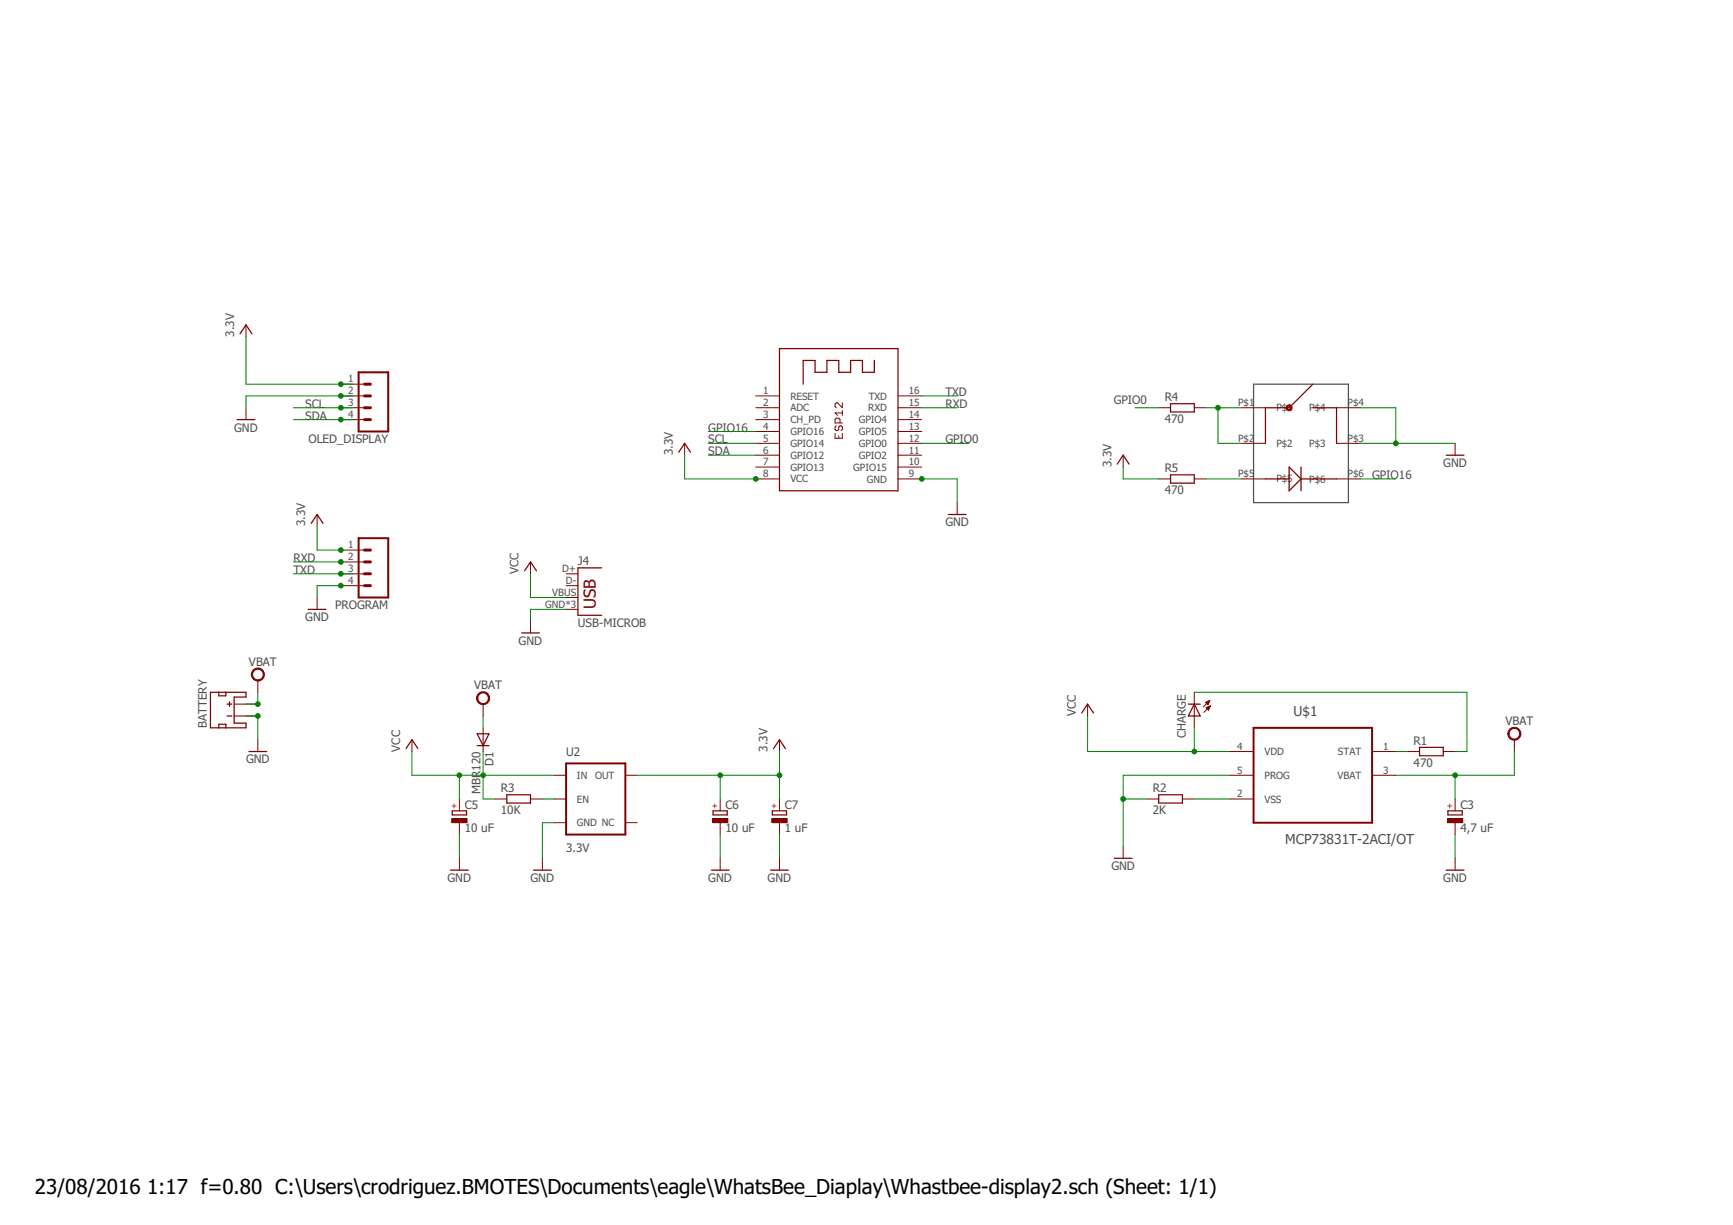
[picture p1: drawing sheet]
<svg xmlns="http://www.w3.org/2000/svg" width="297mm" height="210mm" viewBox="0 0 297 210" stroke-linecap="round" stroke-linejoin="round" font-family="sans-serif">
<path d="M214.9 65.8h16.2v20.3h-16.2z" fill="none" stroke="#505050" stroke-width=".21"/>
<g fill="none" stroke="#800000" stroke-width=".21">
<path d="M41.1 57.2l1.1-1.5 1 1.5M133.6 59.7h20.3v24.4h-20.3zM40.6 71.9h3.1M116.3 77.5l1-1.5 1.1 1.5M149.9 61.8v2h-2.1v-2h-2v2h-2v-2h-2.1v2h-2v-2h-2v4M191.5 79.5l1-1.5 1 1.5M200.6 69.2h4.1v1.4h-4.1zM225 65.8l-4 4.1h-4.1v6.1M225 69.9h4.1v6.1M247.9 78h3M53.3 89.7l1.1-1.5 1 1.5M89.9 97.8l1-1.5 1 1.5"/>
<path d="M103.1 97.3h-4v8.1h4M162.5 88.2h3.1M200.6 81.4h4.1v1.4h-4.1zM216.9 82.1h4.1M221 80l2 2.1-2 2zM223 82.1h6.1M223 80v4.1M36.1 118.6h6.1v.8h-2.1v4.5h2.1v.8h-6.1zM37.5 118.6v.6h1.2v-.6M52.8 104.4h3.1M89.4 108.5h3.1M37.5 124.7v-.6h1.2v.6"/>
<path d="M38.9 120.6h.8M38.9 122.7h.8M39.3 120.2v.9M42.7 128.8h3M69.6 128.3l1-1.6 1 1.6M77.5 138.9h2.5v.7h-2.5zM81.8 125.7h2l-1 2.1zM81.8 127.8h2M86.9 136.2h4v1.4h-4zM122.2 138.9h2.5v.7h-2.5zM132.4 138.9h2.4v.7h-2.4zM132.6 128.3l1-1.6 1 1.6"/>
<path d="M185.4 122.2l1-1.6 1 1.6M198.6 136.2h4.1v1.4h-4.1zM203.7 120.6h2M204.7 120.6l1 2.1h-2zM243.3 128.1h4.1v1.4h-4.1zM248.2 138.9h2.4v.7h-2.4zM77.2 149.1h3.1M91.4 149.1h3.1M121.9 149.1h3.1M132.1 149.1h3M191 147.1h3M247.9 149.1h3"/>
</g>
<g fill="none" stroke="#800000" stroke-width=".17">
<path d="M42.2 55.7v2M42.2 69.9v2M58.4 67.8h4.1M58.4 69.9h4.1M58.4 71.9h4.1M58.4 65.8h4.1M117.3 76v2M129.5 67.8h4.1M129.5 69.9h4.1M129.5 71.9h4.1M129.5 73.9h4.1M129.5 76h4.1"/>
<path d="M129.5 78h4.1M143.1 74.3v.8h1.3v-.8M143.3 73l-.2 .2v.4l.2 .2h.3l.2-.2v-.4l.2-.2h.2l.2 .2v.4l-.2 .2M143.8 74.7v.4M144 72.5v-.6l-.2-.3h-.5l-.2 .3v.6h1.3M144.4 69v.9l-.8-.9h-.3l-.2 .2v.5l.2 .2M144.4 70.3v.9M144.4 70.8h-1.3l.5 .4M153.9 67.8h4.1M153.9 69.9h4.1M153.9 71.9h4.1M153.9 73.9h4.1"/>
<path d="M153.9 76h4.1M153.9 78h4.1M192.5 78v2M198.6 69.9h2M204.7 69.9h2M212.8 69.9h4.1M212.8 76h4.1M229.1 69.9h4.1M229.1 76h4.1M249.4 76v2M54.4 88.2v2M58.4 94.3h4.1"/>
<path d="M58.4 96.3h4.1M58.4 98.3h4.1M90.9 96.3v2M97 98.3h2.1M129.5 80h4.1M129.5 82.1h4.1M153.9 80h4.1M153.9 82.1h4.1M164.1 86.1v2.1M198.6 82.1h2M204.7 82.1h2M212.8 82.1h4.1"/>
<path d="M229.1 82.1h4.1M44.2 116.6v2M54.4 102.4v2M58.4 100.4h4.1M90.9 106.4v2.1M97 100.4h2.1M97 102.4h2.1M97 104.4h2.1M204.7 118.6v6.1M40.1 120.6h4.1M40.1 122.7h4.1M44.2 126.7v2.1"/>
<path d="M70.6 126.7v2.1M78.7 136.9v2M82.8 120.6v2.1M82.8 124.7v4.1M84.8 136.9h2.1M90.9 136.9h2.1M95 132.8h2M95 136.9h2M107.2 132.8h2M123.4 136.9v2M133.6 126.7v2.1M133.6 136.9v2"/>
<path d="M186.4 120.6v2.1M196.6 136.9h2M202.7 136.9h2M206.6 120.4l.7-.4-.2 .8zM206.7 120.4h.5M206.7 120.3h.5M206.8 121.3h.5M206.8 120.5h.4M206.9 121.4h.4M206.9 121.2h.4M206.9 120.6h.2M206.9 121.5h.3"/>
<path d="M206.9 120.7h.2M206.9 120.2h.4M207.1 121.6h.1M207.1 121.1h.3M207.1 121.7h.1M207.2 120.1h.1M207.3 121h.1M207.3 120l-1.1 1.2M207.5 121l-1.2 1.1M207.5 121l-.4 .7M207.5 121l-.8 .3 .4 .4M210.8 128.8h4.1"/>
<path d="M210.8 132.8h4.1M210.8 136.9h4.1M235.2 128.8h4M235.2 132.8h4M241.3 128.8h2M247.4 128.8h2M249.4 136.9v2M259.6 126.7v2.1M78.7 141v2M78.7 147.1v2M93 147.1v2M95 141h2"/>
<path d="M107.2 141h2M123.4 141v2M123.4 147.1v2M133.6 141v2M133.6 147.1v2M192.5 145v2.1M249.4 141v2M249.4 147.1v2"/>
</g>
<path d="M61.5 63.8h5v10.1h-5zM61.5 92.2h5v10.2h-5zM97 130.8h10.2v12.2h-10.2zM214.9 124.7h20.3v16.3h-20.3z" fill="none" stroke="#800000" stroke-width=".34"/>
<g fill="#800000" stroke="#800000" stroke-width=".17">
<path d="M248.1 140.3h2.6v.7h-2.6z"/>
<path d="M77.4 140.3h2.7v.7h-2.7z"/>
<path d="M122.1 140.3h2.7v.7h-2.7z"/>
<path d="M132.3 140.3h2.6v.7h-2.6z"/>
</g>
<g fill="#800000" stroke="#800000" stroke-width=".17">
<path d="M82.1 118.8a1.12 1.12 0 0 1 1.7 .3 1.12 1.12 0 0 1-.7 1.6 1.12 1.12 0 0 1-1.4-1.1h.2a.9 .9 0 0 1 1.3-.8 .9 .9 0 0 1 .2 1.5 .9 .9 0 0 1-1.5-.4v-.3h-.2v-.3z" fill-rule="evenodd"/>
<path d="M258.8 124.9a1.12 1.12 0 0 1 1.8 .3 1.12 1.12 0 0 1-.8 1.6 1.12 1.12 0 0 1-1.4-1.1h.3a.92 .92 0 0 1 1.3-.7 .92 .92 0 0 1 .1 1.5 .92 .92 0 0 1-1.4-.5v-.3h-.3l.1-.3z" fill-rule="evenodd"/>
<path d="M43.5 114.7a1.12 1.12 0 0 1 1.7 .4 1.12 1.12 0 0 1-.8 1.6 1.12 1.12 0 0 1-1.3-1.1h.2a.91 .91 0 0 1 1.3-.9 .91 .91 0 0 1 .2 1.5 .91 .91 0 0 1-1.5-.4v-.2h-.2z" fill-rule="evenodd"/>
<path d="M220.6 69.5a.51 .51 0 0 1 .8 .2 .51 .51 0 0 1-.3 .7 .51 .51 0 0 1-.6-.5h.2a.31 .31 0 0 1 .4-.3 .31 .31 0 0 1 .1 .5 .31 .31 0 0 1-.5-.1v-.1h-.2z" fill-rule="evenodd"/>
</g>
<path d="M62.5 69.9h1M62.5 67.8h1M62.5 65.8h1M62.5 71.9h1M62.5 98.3h1M62.5 96.3h1M62.5 94.3h1M62.5 100.4h1" fill="none" stroke="#800000" stroke-width=".51"/>
<g fill="none" stroke="#008000" stroke-width=".17">
<path d="M42.2 57.7v8.1h18.3M50.3 69.9h10.2M50.3 71.9h10.2M60.5 67.8h-18.3v2.1M117.3 78v4.1h12.2M121.4 76h8.1M121.4 73.9h8.1M121.4 78h8.1M158 69.9h6.1M158 76h8.1M158 67.8h6.1M194.5 69.9h4.1"/>
<path d="M206.7 69.9h6.1M208.8 69.9v6.1h4M233.2 69.9h6v6.1M233.2 76h16.2M50.3 98.3h10.2M50.3 96.3h8.1M54.4 90.2v4.1h4M90.9 98.3v4.1h6.1M158 82.1h6.1v4M192.5 80v2.1h6.1M206.7 82.1h6.1M233.2 82.1h6"/>
<path d="M44.2 118.6v2h-2M58.4 100.4h-4v2M97 104.4h-6.1v2M204.7 118.6h46.7v10.2h-2M42.2 122.7h2v4M70.6 128.8v4h24.4M78.7 132.8v4.1M82.8 128.8v8.1h2M82.8 122.7v2M93 136.9h2M109.2 132.8h24.4M123.4 132.8v4.1"/>
<path d="M133.6 128.8v8.1M186.4 122.7v6.1h24.4M192.5 136.9h4.1M204.7 136.9h6.1M204.7 124.7v4.1M210.8 132.8h-18.3v12.2M239.2 128.8h2.1M249.4 132.8v4.1M259.6 128.8v4h-20.4M78.7 143v4.1M95 141h-2v6.1M123.4 143v4.1"/>
<path d="M133.6 143v4.1M249.4 143v4.1"/>
</g>
<g fill="#008000" stroke="#008000" stroke-width=".17">
<circle cx="192.5" cy="136.9" r=".4"/>
<circle cx="158" cy="82.1" r=".4"/>
<circle cx="44.2" cy="122.7" r=".4"/>
<circle cx="58.4" cy="100.4" r=".4"/>
<circle cx="239.2" cy="76" r=".4"/>
<circle cx="58.4" cy="67.8" r=".4"/>
<circle cx="123.4" cy="132.8" r=".4"/>
<circle cx="133.6" cy="132.8" r=".4"/>
<circle cx="129.5" cy="82.1" r=".4"/>
<circle cx="58.4" cy="94.3" r=".4"/>
<circle cx="58.4" cy="65.8" r=".4"/>
<circle cx="249.4" cy="132.8" r=".4"/>
<circle cx="44.2" cy="120.6" r=".4"/>
<circle cx="78.7" cy="132.8" r=".4"/>
<circle cx="82.8" cy="132.8" r=".4"/>
<circle cx="204.7" cy="128.8" r=".4"/>
<circle cx="58.4" cy="98.3" r=".4"/>
<circle cx="58.4" cy="96.3" r=".4"/>
<circle cx="58.4" cy="69.9" r=".4"/>
<circle cx="58.4" cy="71.9" r=".4"/>
<circle cx="208.8" cy="69.9" r=".4"/>
</g>
<g font-size="3.5">
<text x="6" y="204.6">23/08/2016</text>
<text x="25.2" y="204.6">1:17 f=0.80 C:\Users\crodriguez.BMOTES\Documents\eagle\WhatsBee_Diaplay\Whastbee-display2.sch (Sheet: 1/1)</text>
</g>
<text font-size="2.9" fill="#800000" x="102.1" y="104.4" transform="rotate(-90 102.1 104.4)">USB</text>
<g font-size="2.3" fill="#505050">
<text x="221.7" y="122.8">U$1</text>
<text x="220.3" y="144.5">MCP73831T-2ACI/OT</text>
</g>
<g font-size="2" fill="#505050">
<text x="40.1" y="57.7" transform="rotate(-90 40.1 57.7)">3.3V</text>
<text x="52.3" y="69.9">SCL</text>
<text x="52.3" y="71.9">SDA</text>
<text x="162" y="67.8">TXD</text>
<text x="162" y="69.9">RXD</text>
<text x="190.9" y="69.3">GPIO0</text>
<text x="199.6" y="68.7">R4</text>
<text x="40.1" y="73.9">GND</text>
<text x="52.9" y="76">OLED_DISPLAY</text>
<text x="121.4" y="73.9">GPIO16</text>
<text x="121.4" y="76">SCL</text>
<text x="162" y="76">GPIO0</text>
<text x="199.6" y="72.5">470</text>
<text x="115.3" y="78" transform="rotate(-90 115.3 78)">3.3V</text>
<text x="121.4" y="78">SDA</text>
<text x="190.5" y="80" transform="rotate(-90 190.5 80)">3.3V</text>
<text x="199.6" y="80.9">R5</text>
<text x="235.2" y="82.1">GPIO16</text>
<text x="247.4" y="80">GND</text>
<text x="199.6" y="84.7">470</text>
<text x="52.3" y="90.2" transform="rotate(-90 52.3 90.2)">3.3V</text>
<text x="162" y="90.2">GND</text>
<text x="50.3" y="98.3">TXD</text>
<text x="50.3" y="96.3">RXD</text>
<text x="88.9" y="98.3" transform="rotate(-90 88.9 98.3)">VCC</text>
<text x="99.1" y="96.8">J4</text>
<text x="52.3" y="106.4">GND</text>
<text x="57.4" y="104.4">PROGRAM</text>
<text x="99.1" y="107.5">USB-MICROB</text>
<text x="88.9" y="110.5">GND</text>
<text x="42.7" y="114.1">VBAT</text>
<text x="81.3" y="118.1">VBAT</text>
<text x="35.5" y="124.7" transform="rotate(-90 35.5 124.7)">BAT ERY</text>
<text x="184.4" y="122.7" transform="rotate(-90 184.4 122.7)">VCC</text>
<text x="258" y="124.2">VBAT</text>
<text x="42.2" y="130.8">GND</text>
<text x="68.6" y="128.8" transform="rotate(-90 68.6 128.8)">VCC</text>
<text x="84.6" y="131.2" transform="rotate(-90 84.6 131.2)">D1</text>
<text x="97" y="129.6">U2</text>
<text x="131.6" y="128.8" transform="rotate(-90 131.6 128.8)">3.3V</text>
<text x="203.3" y="126.5" transform="rotate(-90 203.3 126.5)">CHARGE</text>
<text x="242.3" y="131.4">470</text>
<text x="242.3" y="127.6">R1</text>
<text x="82.4" y="136.1" transform="rotate(-90 82.4 136.1)">MBR120</text>
<text x="85.9" y="135.7">R3</text>
<text x="197.6" y="135.7">R2</text>
<text x="79.7" y="142.6">10 uF</text>
<text x="79.7" y="138.5">C5</text>
<text x="85.9" y="139.5">10K</text>
<text x="124.4" y="142.6">10 uF</text>
<text x="124.4" y="138.5">C6</text>
<text x="134.5" y="142.6">1 uF</text>
<text x="134.5" y="138.5">C7</text>
<text x="197.6" y="139.5">2K</text>
<text x="250.3" y="142.6">4,7 uF</text>
<text x="250.3" y="138.5">C3</text>
<text x="97" y="146">3.3V</text>
<text x="190.5" y="149.1">GND</text>
<text x="76.7" y="151.1">GND</text>
<text x="90.9" y="151.1">GND</text>
<text x="121.4" y="151.1">GND</text>
<text x="131.6" y="151.1">GND</text>
<text x="247.4" y="151.1">GND</text>
</g>
<g font-size="1.7" fill="#505050">
<text x="59.7" y="65.5">1</text>
<text x="59.7" y="67.6">2</text>
<text x="59.7" y="69.6">3</text>
<text x="59.7" y="71.6">4</text>
<text x="130.8" y="67.6">1</text>
<text x="130.8" y="69.6">2</text>
<text x="130.8" y="71.6">3</text>
<text x="135.5" y="68.5">RESET</text>
<text x="135.5" y="70.5">ADC</text>
<text x="148.8" y="70.5">RXD</text>
<text x="148.9" y="68.5">TXD</text>
<text x="155.8" y="71.6">14</text>
<text x="155.8" y="69.6">15</text>
<text x="155.8" y="67.6">16</text>
<text x="212.2" y="69.6">P$1</text>
<text x="218.8" y="70.5">P$1</text>
<text x="224.4" y="70.5">P$4</text>
<text x="231" y="69.6">P$4</text>
<text x="130.8" y="73.7">4</text>
<text x="130.8" y="75.7">5</text>
<text x="130.8" y="77.7">6</text>
<text x="135.5" y="72.5">CH_PD</text>
<text x="135.5" y="74.6">GPIO16</text>
<text x="135.5" y="76.6">GPIO14</text>
<text x="147.2" y="76.6">GPIO0</text>
<text x="147.2" y="74.6">GPIO5</text>
<text x="147.2" y="72.5">GPIO4</text>
<text x="155.8" y="77.7">11</text>
<text x="155.8" y="75.7">12</text>
<text x="155.8" y="73.7">13</text>
<text x="212.2" y="75.7">P$2</text>
<text x="218.8" y="76.6">P$2</text>
<text x="224.4" y="76.6">P$3</text>
<text x="231" y="75.7">P$3</text>
<text x="130.8" y="79.8">7</text>
<text x="130.8" y="81.8">8</text>
<text x="135.5" y="78.6">GPIO12</text>
<text x="135.5" y="80.6">GPIO13</text>
<text x="135.5" y="82.7">VCC</text>
<text x="146.2" y="80.7">GPIO15</text>
<text x="147.2" y="78.6">GPIO2</text>
<text x="148.6" y="82.7">GND</text>
<text x="155.8" y="81.8">9</text>
<text x="155.8" y="79.8">10</text>
<text x="212.2" y="81.8">P$5</text>
<text x="218.8" y="82.7">P$5</text>
<text x="224.4" y="82.7">P$6</text>
<text x="231" y="81.8">P$6</text>
<text x="59.7" y="94">1</text>
<text x="59.7" y="96">2</text>
<text x="59.7" y="98">3</text>
<text x="59.7" y="100.1">4</text>
<text x="96.4" y="98">D+</text>
<text x="97" y="100.1">D-</text>
<text x="93.5" y="104.1">GND*3</text>
<text x="94.7" y="102.1">VBUS</text>
<text x="212.1" y="128.5">4</text>
<text x="216.7" y="129.4">VDD</text>
<text x="229.3" y="129.4">STAT</text>
<text x="237.1" y="128.5">1</text>
<text x="98.9" y="133.4">IN</text>
<text x="98.9" y="137.5">EN</text>
<text x="102" y="133.5">OUT</text>
<text x="212.1" y="132.6">5</text>
<text x="212.1" y="136.6">2</text>
<text x="216.7" y="133.4">PROG</text>
<text x="216.7" y="137.5">VSS</text>
<text x="229.2" y="133.5">VBAT</text>
<text x="237.1" y="132.6">3</text>
<text x="98.9" y="141.6">GND NC</text>
</g>
<g font-size="1.4" fill="#800000">
<text x="78.3" y="138.6" transform="rotate(-90 78.3 138.6)">+</text>
<text x="123" y="138.6" transform="rotate(-90 123 138.6)">+</text>
<text x="133.1" y="138.6" transform="rotate(-90 133.1 138.6)">+</text>
<text x="248.9" y="138.6" transform="rotate(-90 248.9 138.6)">+</text>
</g>
</svg>
